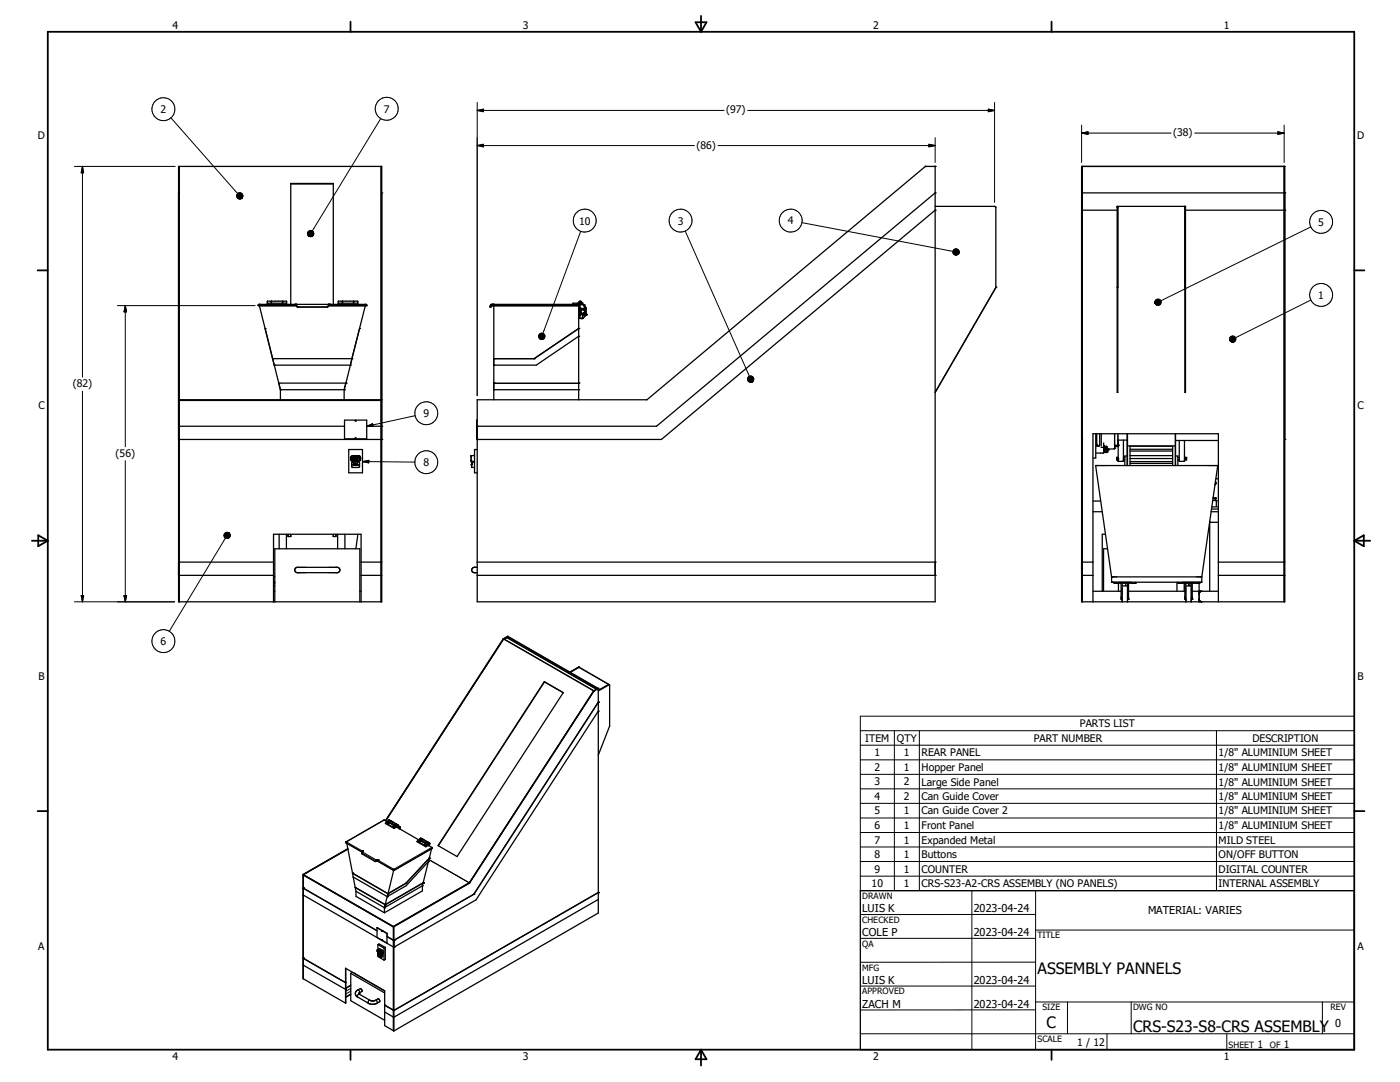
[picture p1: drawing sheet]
<svg xmlns="http://www.w3.org/2000/svg" width="279mm" height="216mm" viewBox="0 0 279 216" stroke-linecap="round" stroke-linejoin="round" font-family="sans-serif">
<g fill="none" stroke="#000" stroke-width=".25">
<path d="M35.6 38.5h.1M35.6 33.2h40.6v86.9h-40.6zM35.8 33.2v86.9M58 36.7h8.5M76.1 33.2v86.9M76.2 38.5h.1M184.7 33.2h.1M184.7 33.2h1.9M184.7 33.2l-55.6 46.5-33.9 .1v40.3h91.4v-86.9M186.5 33.2h.1M186.6 33.2h.1M186.6 38.5h.1"/>
<path d="M186.6 38.5l-55.6 46.6h-35.8M215.9 33.2h40.5v86.9h-40.5zM215.9 38.5h40.5M216 33.2v86.9M256.3 33.2h.1M256.3 33.2v86.9M256.4 38.5h.1M186.6 41.9h.1M186.6 41.9l-54.6 45.8h-36.8M186.6 41.2h11.9l.2 .2v16l-12.1 20.9M198.7 57.3h.1M215.9 41.9h7.1"/>
<path d="M236.5 41.2v37.1h.1v-37.1M236.6 41.2h-13.6v37.1h.1v-37.1M236.6 41.9h19.8M256.4 41.9h.1M35.6 79.7h.1M35.6 79.8h40.6M35.8 79.9h40.3M51.5 60.9l.2-.2h21.4l.1 .2M51.5 60.9h.1M51.7 60.9h-.1M51.7 60.9h.1M51.8 60.7h.1"/>
<path d="M51.8 60.7l-.1 .3h7.2v-.3M51.8 61l2.6 10.6M52.9 65.6h.1M52.9 65.6l1.5 6M53.4 60.5h3.8M54.2 60.1v.4M54.2 60.3h.1M54.4 71.6h.1M54.4 71.6h15.8M54.4 71.6l.3 1.3M54.7 72.9h.1M54.7 72.9h15.2"/>
<path d="M54.7 72.9l.9 3.5M55.6 76.4h13.4M55.6 76.4l.4 1.4M55.7 76.5h.1M55.7 76.5l.3 1.3M56 77.8h.1M56 77.8h12.7M56 77.8v2M56.4 60.3h.1M56.4 60.1v.4M57.2 60.1h-3.8v.6M57.2 60.1v.6"/>
<path d="M58 60.7v-24.1h8.5v24.1M58.9 60.7h.1M58.9 60.9h.1M58.9 60.9h.3M59.2 61.1l.2 .2h6l.1-.2M59.2 60.7v.4M59.2 61.1l.2 .1M65.5 61.1l-.2 .1M65.6 60.7h.1M65.6 60.9h.1M65.6 60.9h.2M65.6 61l-.1 .1"/>
<path d="M65.6 60.7l-.1 .4M65.8 60.7h.1M65.8 60.9h.1M65.8 60.7v.3h7.2v-.3M67.5 60.5h3.9M68.3 60.1h-.8v.6M68.3 60.1v.4M68.7 77.8h.1M68.7 77.8v2M69 76.5h.1M69 76.5l-.3 1.3M69 76.4h.1"/>
<path d="M69 76.4l-.3 1.4M69 76.4v.1M69.9 72.9h.1M69.9 72.9l-.9 3.5M70.2 71.6h.1M70.2 71.6l-.3 1.3M70.5 60.1h-2.1v.4M70.5 60.1v.4M70.6 60.1h.8M70.6 60.1v.4M71.4 60.1v.6M71.8 65.6h.1"/>
<path d="M72.9 61l-2.7 10.6M73 60.9h.1M73.1 60.9h.1M73.2 60.9h-.1M97.9 61.3h.1M98.2 60.9h.1M98.2 60.9h-.2l-.1 .4M98.3 60.9h.1M98.4 60.7l-.2 .2M98.4 60.9h.1M98.4 60.7h.1M98.4 60.7v.3h17v-.3"/>
<path d="M98.5 76.4h.1M98.5 77.8h.1M98.5 72.9h.1M98.5 71.6h.1M98.5 76.5h.1M98.5 61v18.8M98.5 77.8h17M98.5 76.5h17M98.5 71.6h8.1M106.6 71.6h.1M115.4 60.7h.1M115.4 60.9h.1"/>
<path d="M115.5 65.6h.1M115.5 76.4h.1M115.5 77.8h.1M115.5 67.1h.1M115.5 65.6l-8.9 6M115.5 67.1l-8.5 5.8h-8.5M115.5 60.5h-1.1l-.1 .2M115.5 60.7h-17.5l-.2 .5 .1 .1M115.7 60.4l.1 .1M115.7 60.3v.2M115.7 61.6h.1M115.7 61.3h.1"/>
<path d="M115.7 63h.1M115.7 62.5h.1M115.7 60.3v.1M115.7 60.8h.6l.5 .4M115.7 61.6h1.2M115.7 62.8h1.1M115.7 60.8v.2M115.7 61.8l-.2 .1M115.7 60.3h.2M115.7 60.3h.1M115.8 60.3h.1M115.8 60.3l.1 .1"/>
<path d="M115.9 60.3v.2l-.2-.1M115.9 62.1v.2M115.9 62.3v.1M115.9 61.9v.2M115.9 62.4l.2 .1M115.9 60.7v.1M116.1 61.8l-.2 .1M116.1 62.5l.1 .1M116.1 60.4h.1M116.1 63.5v.1M116.1 60.4l.5 .5M116.2 61.7h.2"/>
<path d="M116.2 61.7l-.1 .1M116.2 62.6h.2M116.3 63.6l-.6-.1v-2.8a.31 .31 0 0 0 .4-.2 .31 .31 0 0 0-.3-.4 .31 .31 0 0 0-.3 .3v19.4M116.3 63.5v.1M116.4 61.7l.3 .4M116.5 62.5l-.1 .1M116.6 60.9h.1M116.6 60.9v.1M116.6 62.4a.39 .39 0 0 0-.2-.6 .39 .39 0 0 0-.5 .4 .39 .39 0 0 0 .6 .3M116.6 61.2v.4M116.7 62.4l-.2 .1M116.7 61.2h.1"/>
<path d="M116.7 62.3v.1M116.7 62.1v.2M116.8 61.2l.2 .3M116.8 61.3v1.5M116.8 61.2v.3h.2M116.8 62.8l-.1 .2h-.4v.4l-.2 .1M116.8 62.8h.2M116.9 62.7h.1M116.9 62.5h.1M116.9 61.8h.1M116.9 61.5h.1M116.9 62.8h-.1"/>
<path d="M117 62.7h.1M117 62.8h.1M117 61.5v1.3M117 62.8l-.7 .7M35.6 85.1h.1M35.6 87.7h.1M35.6 85.1h33.2M35.6 87.7h40.6M68.8 83.8h4.4v3.8h-4.4zM69.6 89.7h2.7v4.6h-2.7zM70.2 91l1.4-.1a.61 .61 0 0 1 .4 .6 .61 .61 0 0 1-.4 .6h-1.3a.61 .61 0 0 1-.1-1.1zM70.2 91.1l1.4-.1 .2 .2v.6l-.2 .2h-1.3l-.2-.3z"/>
<path d="M70.2 92.3l1.4-.1 .2 .2v.7l-.2 .2h-1.2l-.2-.2zM70.2 91.2l1.4-.1 .2 .2v.4l-.2 .2h-1.2l-.2-.2zM70.4 91.6h.1M70.5 91.4h.1M70.5 91.5h.1M70.5 92.7h.1M70.5 92.8h.1M70.5 91.4l.1 .2M70.5 91.6h.1M70.6 92.7h.1M70.6 92.6h.1M70.6 91.4h-.1"/>
<path d="M70.6 91.5h.1M70.6 91.3v.1M70.6 91.6h-.1M70.6 91.4h.1M70.6 91.6h.1M70.6 92.8h.1M70.6 92.6l.1 .1M70.7 92.6v.1M70.7 92.8l-.1 .1M70.7 92.8h.1M70.7 92.6h.2M70.7 91.4v.2l.1-.2"/>
<path d="M70.8 92.9h.1M70.8 92.6v.3M70.8 91.3l-.2 .1M70.8 91.6h.1M70.8 91.3v.1M70.9 92.6l-.4 .1M70.9 84h.1M70.9 92.7l.1 .2M70.9 83.9l.1 .1zM70.9 92.6h.2v.3M70.9 91.4l.1 .1zM70.9 92.6v.1"/>
<path d="M71 91.3l-.2 .3M71 91.3l.1 .3M71 92.7v.1M71 87.4h-.1l.1 .1M71 87.5h.1M71 87.4v.1M71.1 92.8h.1M71.1 92.8l-.1 .1M71.1 92.6l-.1 .1M71.1 92.7h.1M71.1 91.5h.1M71.1 92.7v.1"/>
<path d="M71.2 91.5l.1 .1zM71.2 92.6l.2 .1-.2-.1v.3zM71.2 92.8h.1M71.2 91.4l-.1-.1v.3M71.2 91.4h-.1v.2h-.2M71.2 91.4l-.1 .1M71.2 91.4v.1M71.3 92.8h.1M71.3 91.3v.1M71.3 92.7h.1M71.4 92.7h-.1M71.4 91.4v.2"/>
<path d="M71.4 91.6h.1M71.5 91.3l-.2 .1M71.5 91.3v.1M73.2 85.1h3M76.2 87.7h.1M76.2 85.1h.1M94 92.1h.1M94 92.1h.7M94.1 92.6h.1M94.1 92.9h.1M94.1 92.8h.1M94.1 93.3h.6"/>
<path d="M94.7 92.2h-.6v1.1M94.7 90.9h-.7v1.1M95.2 85.1h.1M95.2 87.7h.1M95.2 89.7h-.5v4.6h.5M95.2 83.8h-.1v3.8h.1M215.9 87.7h.1M218.1 100h1.5M218.7 92.9h.1M218.7 92.9h24.3l-3.2 22.2M218.7 92.9l3.1 22.2M218.7 86.5v4.9h-.6"/>
<path d="M218.9 88.8h.1M218.9 86.5v2.3M218.9 88.8v.1M218.9 88.9h.1M218.9 88.9h.5M219.5 86.5v2.3l-.2 .2h-.6M219.7 89.3h.1M219.8 86.5v2.5M219.9 89.3h.1M220.3 88.4v1.9l-1.6 .1M220.3 88.9h.1v1.4h-.1M220.4 89.1h.1"/>
<path d="M220.4 90.1h.1M220.4 89.1h.4M220.6 90.2l.1 .1 .3-.1M220.8 89.5v.1h.3M220.8 89.1v.1M220.8 89.2h.1M220.8 90.1h.1M220.8 89.1v1.1M220.8 89.3h.1M220.8 89.6h.1M220.8 89.7h.1M220.8 89.7h.5h-.5"/>
<path d="M220.8 89.4v.1M220.8 89.7v.3M220.9 89.7v.2M220.9 89.9l.1 .3M221 89.9h.1M221 90.2h.1M221 90.2h-.6M221 89.7v.2h-.2M221.1 89.6h.1M221.1 89.6v.1M222.4 89.4h.1M222.4 86.5v3l-1.3 .1"/>
<path d="M222.5 88.9h.1M222.5 88.9v.2M222.5 88.9h.6M222.5 89.1h.1M222.5 89.1h.5M222.9 91.8h.1M222.9 91.3h.1M222.9 91.6h.1M222.9 91.3v.5M222.9 91.8h.3M222.9 91.3h.3M222.9 91.5l.2 .1"/>
<path d="M223 91.6h.1M223.1 91.5h.1M223 89.1h.1M223.1 91.6h.1M223.1 91.4v.2M223.1 89.1h.1M223.1 89.1h-.1M223.1 88.9h.1M223.1 88.9v.2M223.1 88.8h.1M223.1 86.5v2.4M223.1 87.8h1.8"/>
<path d="M223.2 87.8v4.3h1v-4.3M224.2 91.8h.3M224.2 91.3h.3M224.9 91h-.4v1.9M224.9 86.5v6.4M225 86.5v6.4M225 89h9.6M225.5 90.9h8.5M225.5 91.5h8.5M225.5 89.6h8.5M225.5 89h8.5M225.5 90h8.5"/>
<path d="M225.5 92.5h8.5M225.5 92.1h8.5M225.5 89v3.9M234 89v3.9M234.6 86.5v6.4M234.6 91h.5v1.9M234.6 87.9h8.6M235.1 91.8h.2M235.1 91.3h.2M235.3 87.9v4.2h1.1v-4.2M236.4 91.8h.3M236.4 91.3h.3"/>
<path d="M236.4 91.5l.1 .1M236.5 91.5h.1M236.5 91.6h.1M236.6 91.5h.1M236.6 91.6h.1M236.6 91.4l-.1 .1M236.6 91.5v.1M236.7 91.3h.1M236.7 91.8h.1M236.7 91.5h.1M236.7 91.3v.5M242 99.9h.7v1.1"/>
<path d="M242.1 99.4h.5v.5M242.3 99.4h.1M242.4 99.4h.1M242.5 99.4h.1M242.5 99.9h.1M242.6 96.1l.1 .3M242.6 95.5h.6M242.7 96.4l-.2 .3M242.7 96.4h.1M242.7 99.9h.1M256.4 87.7h.1M35.6 112.2h.1"/>
<path d="M35.6 114.8h.1M35.6 112.2h19M35.6 114.8h19M54.6 118h.2M54.6 115.1h.2M54.6 116.2h.2M54.6 116.4h.2M54.6 116.9h.2M55.7 106.6v2.9M57.2 106.6v2.9M57.5 106.6v.5h.5v-.5M59.3 114.3a.53 .53 0 0 1-.5-.6 .53 .53 0 0 1 .5-.5h8a.53 .53 0 0 1 .5 .5 .53 .53 0 0 1-.5 .6h-7.9"/>
<path d="M66.5 106.6v.4M66.5 107.1h.5M67 106.6v.4M67.4 106.6v2.9M68.8 106.6v2.9M71.4 106.6l-.4 2.9M71.8 118h.3M72.1 112.2h4.1M72.1 114.8h4.1M94.7 114.3h.5M95.2 112.2h91.4M95.2 114.8h91.4"/>
<path d="M95.2 113.2h-.5a.53 .53 0 0 0-.6 .5 .53 .53 0 0 0 .6 .6M186.6 114.8h.1M186.6 112.2h.1M215.9 112.2h.1M215.9 114.8h.1M215.9 112.2h2.2M215.9 114.8h2.2M218.1 118h5.6M218.1 102.1h1.9M220.6 106.6h-.6v11.4M221 109.5h-.8v8.5M221.8 115.1h.1"/>
<path d="M221.8 116.2h.1M221.8 115.1h18M221.8 115.1v1.1M222.3 116.2v.2h4.3M223.2 116.4v1.6M223.7 119.6h.1M223.7 119.6h.2M223.7 116.4v3.2M223.9 116.9h1.1M223.9 116.4v3.7M224.7 116.4v.5M225 116.4v3.7"/>
<path d="M225 119.6h.2M225.2 119.6h.1M225.2 118h11.3M225.2 116.4v3.2M226.6 116.4h.1M226.6 116.2v.2M234.9 116.2v1.8M235.1 116.2v.2h4.2M236.3 116.4v1.6M236.5 119.6h.1M236.5 116.4v3.2M236.5 119.6h.2"/>
<path d="M236.7 116.9h1M236.7 116.4v3.7M237.2 116.4v.5M237.5 116.4v.5M237.7 119.6h.2M237.7 116.4v3.7M237.9 119.6h.1M237.9 118h5.3M237.9 116.4v3.2M239.3 118h.1M239.3 116.4h.1M239.3 116.2v3.9"/>
<path d="M239.3 119.7l.4 .4M239.7 118l-.4 .4M239.8 115.1v1.1h-18M241.4 104.2h1.8M241.4 104v14M241.7 102.1h1.5M241.8 101.6h1.4M241.9 101.1h1.3M243.2 112.2h13.2M243.2 114.8h13.2M54.6 120.1v-13.5h17.5v13.5M54.8 120.1v-10.6h17v10.6"/>
<path d="M100.4 127.5l-23.5 36.3M100.4 127.5h.1M100.5 127.5l-23.5 36.3M100.5 127.5l18 10.4M101.3 127l18 10.4M101.3 127v.2M101.3 127.2h-.2l-.5 .3M101.3 127.2l17.8 10.3M101.4 127l18 10.4M101.4 127h-.1M101.4 127l-1 .5M101.4 127l-.9 .5"/>
<path d="M108.6 136l3.8 2.2-21.2 32.7-3.8-2.2zM108.6 136l-21.1 32.8M115.6 133.1l-1.8 1.1M115.6 133.1l-1.9 1M115.6 133.1l6 3.5M118.5 137.9h.1M118.5 137.9l-24.8 38.3M119.3 137.4h.1M119.4 137.4h.1M119.4 137.4h-.1M119.4 137.4l-.9 .5M119.4 137.4v44.8l-40.8 23.5"/>
<path d="M121.6 136.6l-2.2 1.3M121.6 136.6l-2.2 1.2M121.6 136.6v8.3M218.1 120.1v-33.6h25.1v33.6M239.3 120.1h.1M119.4 140.1h.1M119.4 141.9h.1M119.4 140.1l-24.8 38.3M119.4 141.9l-24.4 37.6-16.4 9.5M121.6 144.9l-2.2 5.8M121.6 144.9h.1M60.5 177.2h.1"/>
<path d="M60.5 178.6l18.1 10.4M60.5 174.5v20.8M60.5 174.5h.1M60.5 174.6l18 10.4M60.5 174.5l18 10.4M60.5 177.2l14.7 8.5M69 168.1l3.2 1.9M69 168v.1M69 168.1v.1M69 168h.1M69 168.1h.1M69.1 168l-.1 .1"/>
<path d="M69.2 168.3l1.2 5.9M69.4 169.4l-8.9 5.1M69.4 169.3l-8.9 5.2M70.4 174.2h.1M70.4 174.2l7 4.1M70.4 174.2l.1 .8M70.5 175l6.8 3.9M70.5 175l.4 2.1M70.9 177.1h.1M70.9 177.1l6 3.4M70.9 177.1l.1 .7M71 177.8v1.1l5.7 3.2"/>
<path d="M71 177.8l5.7 3.3M72.2 170h.1M72.2 170l.1 .4 2.7 1.5M72.3 170h.1M72.3 169.8h.1M72.3 169.9h.1M72.3 169.8v.2M72.3 169.8l-.1 .2M75.1 171.7l-.1 .2M75.1 171.8h.1M75.1 171.7h.1M75.3 171.6v.2l3.2 1.9"/>
<path d="M75.3 171.6l-.2 .1M75.4 171.6h.1M75.4 171.6h-.1M75.4 171.6h-.3l-.1 .3M76.9 164.2v.1M77.3 178.9h.1M77.3 178.9l-.4 1.6M77.3 164.2l.3 .1zM77.4 164.2h.1M77.4 163.9l1.8 1-.4-.2M77.4 164l1.7 .9M77.4 164l-.7-.4-7.7 4.4"/>
<path d="M77.4 163.9v.1M77.4 164.3h.1M77.4 178.3h.1M77.4 178.3l-.1 .6M77.5 164.2h.1M77.5 163.9l.3 .2M77.5 163.9h-.1M77.5 164.3h.1M77.5 164.2v.1M77.8 164v.1M77.8 164.1l1 .6M77.9 163.8h.1l-.4-.2-.1 .3"/>
<path d="M77.9 163.8l-.1 .2M77.9 163.9l-.1 .1M78 163.8l.4 .2M78 163.8l-.1 .1M78.4 164v.1M78.4 164h-.1l.7 .4M78.5 173.6v.1M78.5 173.6h.1M78.5 164.9h.1M78.5 164.9h.2M78.6 164.9h.1M78.6 173.5l-.1 .1"/>
<path d="M78.6 164.8h.1M78.6 173.5h.1M78.6 173.5l-1.2 4.8M78.6 173.5v.1M78.6 173.5l.1 .1M78.6 173.6h.1M78.6 173.6l.1 .1M78.7 164.9h.1M78.7 165.2v.1M78.7 165.2h.1M78.7 173.6v.1M78.7 164.8h-.2v.1h.3"/>
<path d="M78.7 164.8l.1 .1M78.8 164.6v.1M78.9 164.5l-.1 .1M79 164.4l-.2 .1M79 164.4l-.1 .1M79 164.4l.4 .2M79.1 164.9l-1.8-.9-.4 .2v.1l1.8 1M79.1 164.9l-.4 .3M79.1 165l4.6 2.6M79.2 165l-.5 .3M79.3 165.1h.1M79.3 164.8h.1"/>
<path d="M79.3 164.7v.1M79.3 164.9v.2M79.3 164.7h.1M79.3 164.9h.2M79.4 164.7l-.1 .1M79.4 164.8l.1 .1M79.4 164.6l-.2 .1v.3M79.4 164.6h.1M79.4 164.8h.1M79.4 164.6v.1M79.4 164.7l-.1 .2M79.5 164.9l.3 .2"/>
<path d="M79.5 164.9h.1M79.5 164.9l.1 .1M79.6 164.9l.2 .2M79.6 164.9v.1M79.6 165.3h.1M79.6 165l-.3 .2M79.6 164.9h.1M79.6 164.9l.2 .1M79.8 165.1v.3M79.8 165h.1M79.8 165v.4M79.8 165.2h.1"/>
<path d="M81 176.2h.1M81 176.2l-3.6 2.1M83.3 167.8v.2l1.7 1M83.3 167.8l.4-.2 1.7 1M83.7 167.8l.2 .1-.1 .1zM83.7 167.9h.1M83.7 167.6l1.7 1M83.7 167.6h.1M83.8 167.6l.3 .2M83.8 167.8v.1M83.8 167.8h.1M83.8 167.8l-.1 .1"/>
<path d="M83.9 167.9h.1M83.9 167.9h-.1M84.1 167.6v.2M84.1 167.8l1 .5M84.2 167.6l-.1 .1M84.2 167.5l-.1 .1M84.2 167.5l.5 .2M84.2 167.5v.1M84.3 176.8h.1M84.3 176.8v1l-7.6 4.3M84.3 176.8l-7.6 4.3M84.3 167.4l-.1 .1"/>
<path d="M84.3 167.4l.1 .1M84.4 167.5l-.4-.3-.2 .4M84.5 176.2h.1M84.5 176.2l-7.6 4.3M84.7 167.7h-.1l.8 .3M84.7 167.7h.1M84.8 168.5v.1M84.8 168.6h.1M84.8 168.5h.3M84.8 168.5h.1M84.9 168.5v.1M84.9 168.4l-.1 .1"/>
<path d="M84.9 168.6h.1M85 168.6h.1M85 168.5l-.1 .1M85 168.5h.1M85.1 168.5h.1M85.1 168.5l-.3 .1M85.1 168.3l.4 .3M85.2 168.1l-.1 .2M85.2 168.1h.1M85.3 168l-.1 .1M85.4 168h-.1M85.4 168l.3 .2"/>
<path d="M85.4 168.6l-.4 .4M85.5 168.7l.7 .4 .1 .2-7.6 4.4M85.5 171.9h.1M85.5 171.9l-4.4 4.8-3.8 2.2M85.5 171.9l-1.2 4.9M85.5 168.7l-.5 .3M85.6 168.6v.1M85.6 168.7v.1M85.7 171.2h.1M85.7 171.2l-4.7 5M85.7 171.2l-.2 .7M85.7 168.3l-.1 .2v-.2"/>
<path d="M85.7 168.3h-.1M85.7 168.2l-.2 .1v.4M85.7 168.2l-.1 .4M86.1 169.4l-.4 1.8M93.6 176.2h.1M93.6 176.2l-15.1 8.7M93.7 176.2l-15.1 8.7M94.6 178.4h.1M94.6 178.4l-16 9.2M119.4 178.1h.1M119.4 178.1l-40.9 23.5M119.4 179.5l-40.8 23.5-1.8-1.1"/>
<path d="M171.7 177.7h98.6v31.8h-98.6zM60.5 191.2h.1M60.5 192.5l8.5 4.9M60.5 191.2l8.5 4.9M60.5 195.3l8.5 4.9M69 197.4h.1M69 196.1h.1M69 193.2v7M70 196.6l-1 .5M70 198.4l-1 .6M70 194.2l6.8 3.9M70 194.2v5.5l6.8 3.9"/>
<path d="M70.4 194l-.4 .2M70.7 194.2h.1M71.6 198.3h.1M71.6 198.2h.1M71.7 198.2l.5-.4a.39 .39 0 0 0-.4-.5l-.4 .2a.75 .75 0 0 0-.5 .7 .75 .75 0 0 0 .5 .7l2.6 1.5 1.1-.1 .7-.5-.3-.5-.8 .4h-.7l-2.4-1.4M71.7 198.2h-.1M75 196.7h.1M75.2 185.1l2 1.2M75.2 185.1l2.1 1.1M75.2 185.1v2M75.3 189.5l.7 .3 .2 .3-.1 .3M75.3 189.5v.4"/>
<path d="M75.3 189.9l.1 .2M75.3 189.9l.8 .4M75.3 189.5l.5-.2 .5 .3 .2 .6-.4 .2M75.4 188.5v.9M75.4 190.1v.8l1.2 .7M75.4 190.1l.7 .3M75.4 188.5l1.2 .7M75.4 188.5l.2-.1 1.3 .6M75.5 190.1l-.1 .1M75.5 190.1h.1M75.5 189.5l-.1 .4 .7 .3M75.5 189.5l.6 .5v.2"/>
<path d="M75.5 189.5l-.2 .1v.3M75.5 189.8l.1 .1M75.5 189.9h.1M75.5 189.7h.1M75.5 189.7l.2 .2M75.5 189.8h.1M75.5 190.4h.1M75.6 189.8h.1M75.6 190.5h.1M75.6 189.9h.1M75.6 190.4h.1M75.6 189.8v.1"/>
<path d="M75.6 190.4v.1M75.6 190.4l.1 .1M75.7 189.8h.1M75.7 190.6h.1M75.7 189.8v.1M75.7 190h.1M75.7 190.5h.1M75.7 190.5v.1M75.7 189.9l.1 .1M75.8 189.9h.1M75.8 189.8h.1M75.8 190.6v-.1l.1 .1"/>
<path d="M75.8 189.9l-.1 .1M75.8 189.8v.2M75.8 189.8l-.1 .2M75.8 190.6h.1M75.8 190h.1M75.8 189.9v.1M75.8 190.5l.1 .2M75.9 189.9h.1M75.9 190v.1M75.9 190.5v.2M75.9 190h.1M75.9 190.7h.1"/>
<path d="M75.9 190.6h.1M75.9 190.1h.1M75.9 189.9l.1 .2M75.9 189.9l.1 .1M76 190.1h.1M76 190h.1M76 190v.1M76.1 190.3h.1M76.1 190.2v.1M76.2 185.7v.1M76.2 187.5h.1M76.2 185.7l.1 .1"/>
<path d="M76.3 185.8h.1M76.3 190.3l.1 .5-.3 .2-.7-.4M76.6 189.2v2.4M76.7 181.1h.1M76.7 181.1v1M76.8 197.7l-7.8-4.5v7M76.8 197.7v7l1.7 1M76.9 180.5h.1M76.9 180.5l-.2 .6M76.9 189v2.5l-.3 .1M76.9 189l-.3 .2M77.3 186.9l1.2 .7"/>
<path d="M77.3 186.2l-.1 2M77.3 188.2h-.1M77.3 186.2l-.1 .1M78.5 187.6h.1M78.5 184.9v20.8M78.5 184.9h.1M78.6 189h.1M78.6 187.6h.1M78.6 184.9v20.8M76.8 200.6h.1M76.8 200.6l1.7 1M78.5 201.6h.1"/>
<path d="M78.5 205.7h.1"/>
</g>
<g fill="none" stroke="#000" stroke-width=".2">
<path d="M14.9 33.2h20.1M16.5 33.2v42.1M16.5 33.2l.2 1.3h-.5zM34.1 23.5l13.3 15.1M76 23.7l-13.7 22.4M95.2 22h49.3M95.2 22l1.3-.2v.5zM95.2 29l1.3-.2v.5zM95.2 20.4v58.6M95.2 29h43.4M143.3 29h43.3M149.2 22h49.3"/>
<path d="M185.4 28.8l1.2 .2-1.2 .3zM186.6 27.5v4.9M197.2 21.8l1.3 .2-1.3 .3zM198.5 20.4v20M215.9 26.6h17.8M215.9 26.6l1.2-.3v.5zM215.9 25v7.4M238.4 26.6h17.9M255 26.3l1.3 .3-1.3 .2zM256.3 25v7.4M115.9 46.2l-7.6 20.3M136.7 46.1l12.9 29"/>
<path d="M160 44.4l30.2 5.8M261.6 59.9l-15 7.5M261.6 45.3l-29.9 14.7M16.5 78.1v42M23.4 61h27.5M25 61v28.1M25 61l.3 1.2h-.6zM25 91.9v28.2M72.3 92.1l10.5 .1M72.3 92.1l1.3-.2v.5zM73.2 85.1l1.2-.6 .1 .6zM82.8 82.9l-9.6 2.2"/>
<path d="M16.2 118.8h.5l-.2 1.3zM24.7 118.8h.6l-.3 1.3zM45 107.4l-11.2 18.6M14.9 120.1h19.9M100.6 127.5l17.9 10.3M101.1 127.2l17.9 10.4M115.5 133.1l6 3.5M171.7 142.9h98.6v34.8h-98.6zM171.7 145.8h98.6M171.7 148.7h98.6M171.7 151.6h98.6M171.7 154.5h98.6"/>
<path d="M171.7 157.4h98.6M178.5 145.8v31.9M183.5 145.8v31.9M242.8 145.8v31.9M69 168.1l3.3 1.9M72.2 170.2l2.8 1.6M72.3 170l2.8 1.7M75.2 171.6v.1M75.3 171.8l3.2 1.8M76.7 163.6l-7.6 4.4 3.2 1.9M76.9 164.3l1.8 1M77 164.2l1.7 1"/>
<path d="M77.4 164.2h.1M77.5 163.9l1.3 .7M77.5 164.2v.1M77.5 164.2h.1M78.5 164.9h.1M78.6 164.9h.1M78.6 164.8v.1M78.7 164.9h.1M78.8 164.6l.4 .2M79.5 164.9l-.2 .2M79.7 165.1l-.2 .1M79.8 165.1l-.3 .2"/>
<path d="M79.8 165h-.1M79.8 165.1h.1M83.3 167.9l1.7 1M83.3 167.8l1.7 1M83.7 167.9h.1M83.8 167.5l1.7 1M83.8 167.8v.1M83.9 167.9h.1M84.9 168.5h.1M84.9 168.5v.1M85 168.5v.1M85 168.6h.1"/>
<path d="M85.6 171.5l8.1 4.7M86.2 169.1l-7.6 4.4-3.2-1.9M86.3 169.2l-7.6 4.4M171.7 160.3h98.6M171.7 163.2h98.6M171.7 166.1h98.6M171.7 169h98.6M171.7 171.9h98.6M171.7 174.8h98.6M194 177.7v31.8M206.7 177.7v31.8M70 196.7l-1 .6"/>
<path d="M70 197.2l-1 .6M70 198.3l-1 .6M70 197.8l-1 .6M71.4 197.5a.39 .39 0 0 1 .3 .6M71.7 198.4l-.3 .2v.3M73.8 199.6a.39 .39 0 0 0-.3 .6M74.9 199.6a.39 .39 0 0 1 .3 .6M75.4 190.2h.1M75.4 190.2l.1 .5M75.4 189.7l-.1 .1M75.4 189.6h-.1M75.5 190.1h.1"/>
<path d="M75.5 189.6h.1M75.5 190.2h-.1M75.5 189.6v.4M75.5 190.2l.5 .2M75.5 190.1v.1M75.5 189.6l.5 .3M75.5 190l.5 .2M75.5 190h.1M75.5 190.7h.1M75.5 190.7l.5 .3M75.5 190.2h.1M75.5 189.8h.1"/>
<path d="M75.5 190.4h.1M75.6 189.8h.1M75.6 189.9h.1M75.6 190.4h.1M75.6 190.5h.1M75.6 190l-.1 .1M75.6 190.4v.1M75.8 190.5v.1M75.8 190.5h.1M75.8 189.3l-.3 .2M75.9 190.6h-.1M75.9 190h.1"/>
<path d="M75.9 190.6h.1M75.9 189.9h.1M75.9 190.7h.1M76 190.2h.1M76 191h.1M76 190.4h.1M76 190.4l.1 .1M76.1 190.5v.5zM76.1 190.2l-.1 .1M76.1 190v.2M76.1 190.2h.1M76.1 190.9h.1"/>
<path d="M76.1 190.6h.1M76.3 189.6l-.3 .2M76.4 190.5l-.3 .1M76.4 190.8l-.3 .1M76.5 190.1l-.3 .2M76.5 190l-.3 .1M171.7 187.2h35M171.7 196.8h35M206.7 182.5h-35M206.7 192h-35M206.7 199.9h63.6M206.7 185.6h63.6"/>
<path d="M213 199.9v6.4M225.8 199.9v6.4M263.9 199.9v6.4M171.7 206.3h98.6M206.7 201.5h-35M220.9 206.3v3.2M244.8 206.3v3.2"/>
<circle cx="32.6" cy="21.8" r="2.29"/>
<circle cx="77.2" cy="21.7" r="2.28"/>
<circle cx="116.7" cy="44" r="2.29"/>
<circle cx="135.8" cy="44" r="2.28"/>
<circle cx="157.8" cy="44" r="2.28"/>
<circle cx="263.7" cy="58.9" r="2.29"/>
<circle cx="263.7" cy="44.3" r="2.29"/>
<circle cx="85.1" cy="82.5" r="2.29"/>
<circle cx="85.1" cy="92.2" r="2.29"/>
<circle cx="32.6" cy="127.9" r="2.28"/>
</g>
<g fill="none" stroke="#000" stroke-width=".36">
<path d="M9.5 6.3h260.8v203.2h-260.8zM70 4.3v2M138.8 4.4h2.2l-1.1 1.9zM139.9 3.2v3.1M209.9 4.3v2M7.5 54h2M270.3 54h2M6.4 107.9h3.1M7.6 106.8l1.9 1.1-1.9 1.1zM270.3 107.9h3.1M270.3 107.9l1.9-1.1v2.2zM7.5 161.8h2"/>
<path d="M270.3 161.8h2M70 209.5v2M139.9 209.5v3.1M139.9 209.5l1.1 1.9h-2.2zM209.9 209.5v2"/>
</g>
<g fill="#000" stroke="#000" stroke-width=".2">
<path d="M16.5 33.2l.2 1.3h-.5zM48.4 39.3l-.1 .3zM48.5 39.2l-.2 .4zM48.5 39.1l-.2 .5zM48.5 38.9l-.2 .7zM48.4 38.8l-.1 .8zM48.3 38.7v.9zM48.2 38.6l.1 .1v.9zM48.1 38.5l.2 1.1zM48 38.5h.1l.2 1.1zM47.9 38.5h.1l.3 1.1zM47.7 38.5h.2l.4 1.1z"/>
<path d="M47.6 38.5h.1l.6 1.1zM47.5 38.6l.1-.1 .7 1.1zM47.4 38.7l.1-.1 .8 1zM47.4 38.7l.9 .9-1-.8zM47.3 38.8l1 .8-1.1-.7zM47.2 38.9l1.1 .7-1.1-.6zM47.2 39l1.1 .6-1.1-.5zM47.2 39.1l1.1 .5-1-.3zM47.3 39.3l1 .3zM47.3 39.4l1 .2-.9-.1zM47.4 39.5l.9 .1zM47.5 39.6h.8z"/>
<path d="M47.6 39.7l.7-.1zM47.7 39.7l.6-.1zM47.9 39.7l.4-.1zM48 39.7l.3-.1zM48.2 39.6h.1zM95.2 22l1.3-.2v.5zM95.2 29l1.3-.2v.5zM185.4 28.8l1.2 .2-1.2 .3zM197.2 21.8l1.3 .2-1.3 .3zM215.9 26.6l1.2-.3v.5zM255 26.3l1.3 .3-1.3 .2zM61.7 47.1l.2 .1z"/>
<path d="M61.7 47.1l.4 .1zM61.7 47.1l.5 .1zM61.7 47.1h.6zM61.7 47.1h.7zM61.7 47.1l.8-.1zM61.7 47.1l.9-.3-.1 .2zM61.7 47.1l.9-.4zM61.7 47.1l.9-.5v.1zM61.7 47.1l.9-.7v.2zM61.7 47.1l.9-.8v.1zM62.5 46.2l.1 .1-.9 .8zM62.4 46.1l.1 .1-.8 .9z"/>
<path d="M62.3 46.1h.1l-.7 1zM62.1 46l.2 .1-.6 1zM62 46h.1l-.4 1.1zM61.9 46h.1l-.3 1.1zM61.8 46.1l.1-.1-.2 1.1zM61.6 46.1h.2l-.1 1zM61.5 46.2l.1-.1 .1 1zM61.5 46.2l.2 .9zM61.5 46.3l.2 .8zM61.4 46.4l.3 .7zM61.4 46.6l.3 .5zM61.4 46.7l.3 .4z"/>
<path d="M61.4 46.8l.3 .3zM61.5 47l.2 .1zM61.6 47.1h.1zM191.4 50.1v.3zM191.3 50l.1 .4zM191.3 49.9l.1 .5zM191.2 49.8l.2 .6zM191.1 49.7l.3 .7zM190.9 49.7l.5 .7zM190.8 49.7l.6 .7zM190.7 49.7h.1l.6 .7zM190.5 49.7l.9 .7z"/>
<path d="M190.4 49.8l.1-.1 .9 .7zM190.3 49.9l.1-.1 1 .6zM190.3 49.9l1.1 .5-1.2-.4zM190.2 50l1.2 .4-1.2-.3zM190.2 50.1l1.2 .3-1.2-.2zM190.2 50.2l1.2 .2h-1.2zM190.2 50.4h1.2l-1.2 .1zM190.2 50.5l1.2-.1-1.2 .2zM190.2 50.6l1.2-.2-1.1 .3zM190.3 50.7l1.1-.3-1 .4zM190.4 50.8l1-.4-.8 .5zM190.6 50.9l.8-.5z"/>
<path d="M190.7 50.9l.7-.5zM190.8 50.9l.6-.5zM191.4 50.4l-.4 .5zM191.4 50.4l-.3 .4zM191.4 50.4l-.2 .4zM191.4 50.4l-.1 .2zM191.4 50.4v.1zM25 61l.3 1.2h-.6zM107.9 67.7h.3zM107.9 67.7h.4zM107.9 67.7l.5-.1zM107.9 67.7l.6-.1z"/>
<path d="M107.9 67.7l.7-.2zM107.9 67.7l.8-.3zM107.9 67.7l.8-.5v.2zM107.9 67.7l.8-.6v.1zM107.9 67.7l.8-.8zM108.7 66.8v.1l-.8 .8zM108.6 66.7l.1 .1-.8 .9zM108.5 66.6l.1 .1-.7 1zM108.4 66.5l.1 .1-.6 1.1zM108.3 66.5h.1l-.5 1.2zM108.1 66.5h.2l-.4 1.2zM108 66.5h.1l-.2 1.2z"/>
<path d="M107.9 66.5h.1l-.1 1.2zM107.8 66.6l.1-.1v1.2zM107.7 66.7l.1-.1 .1 1.1zM107.7 66.7l.2 1-.3-.9zM107.6 66.8l.3 .9zM107.5 66.9l.4 .8zM107.5 67.1l.4 .6zM107.5 67.2l.4 .5zM107.5 67.3l.4 .4zM107.6 67.4l.3 .3zM107.7 67.5l.2 .2zM107.8 67.6l.1 .1z"/>
<path d="M150.1 76.2l.2-.1zM150.1 76.2l.3-.3zM150.4 75.8l-.3 .4zM150.4 75.7l-.3 .5zM150.4 75.6l-.3 .6zM150.4 75.4l-.3 .8zM150.3 75.3l-.2 .9zM150.3 75.2l-.2 1zM150.1 75.1l.2 .1-.2 1zM150 75l.1 .1v1.1zM149.9 75h.1l.1 1.2zM149.7 75h.2l.2 1.2z"/>
<path d="M149.6 75h.1l.4 1.2zM149.5 75.1l.1-.1 .5 1.2zM149.4 75.2l.1-.1 .6 1.1zM149.4 75.2l.7 1-.8-.9zM149.3 75.3l.8 .9-.9-.8zM149.2 75.4l.9 .8-.9-.7zM149.2 75.5l.9 .7zM149.2 75.7l.9 .5-.9-.4zM149.2 75.8l.9 .4zM149.3 75.9l.8 .3zM149.3 76l.8 .2zM149.4 76.1l.7 .1z"/>
<path d="M149.5 76.2h.6zM149.7 76.2h.4zM149.8 76.3l.3-.1zM149.9 76.3l.2-.1zM230.6 60.6l.1 .2zM230.6 60.6l.2 .3zM230.6 60.6l.4 .3zM230.6 60.6l.5 .3zM230.6 60.6l.6 .3zM230.6 60.6l.7 .3zM230.6 60.6l.9 .2-.2 .1zM230.6 60.6l1 .1-.1 .1z"/>
<path d="M230.6 60.6h1.1l-.1 .1zM230.6 60.6l1.1-.1v.1zM230.6 60.6l1.1-.3v.2zM230.6 60.6l1.1-.4v.1zM230.6 60.6l1.1-.5v.1zM230.6 60.6l1-.6 .1 .1zM230.6 60.6l1-.7v.1zM230.6 60.6l.9-.8 .1 .1zM231.3 59.7l.2 .1-.9 .8zM231.2 59.7h.1l-.7 .9zM231.1 59.7h.1l-.6 .9zM230.9 59.7h.2l-.5 .9z"/>
<path d="M230.8 59.8l.1-.1-.3 .9zM230.7 59.8h.1l-.2 .8zM230.7 59.8l-.1 .8zM230.6 59.9v.7zM230.5 60l.1 .6zM230.5 60.2l.1 .4zM230.5 60.3l.1 .3zM230.5 60.4l.1 .2zM245.5 67.9l.1 .2zM245.5 67.9l.2 .3zM245.5 67.9l.4 .4zM245.5 67.9l.5 .4z"/>
<path d="M245.5 67.9l.7 .4zM245.5 67.9l.8 .3zM245.5 67.9l.9 .3zM245.5 67.9l1 .2zM245.5 67.9l1.1 .1-.1 .1zM245.5 67.9l1.1-.1v.2zM245.5 67.9l1.1-.2v.1zM245.5 67.9l1.1-.3v.1zM245.5 67.9l1.1-.4v.1zM245.5 67.9l1-.6 .1 .2zM245.5 67.9l1-.7v.1zM245.5 67.9l.9-.7h.1z"/>
<path d="M246.2 67.1l.2 .1-.9 .7zM246.1 67.1h.1l-.7 .8zM246 67.1h.1l-.6 .8zM245.8 67.1h.2l-.5 .8zM245.7 67.1h.1l-.3 .8zM245.6 67.2l.1-.1-.2 .8zM245.6 67.2l-.1 .7zM245.5 67.3v.6zM245.4 67.4l.1 .5zM245.4 67.6l.1 .3zM245.4 67.7l.1 .2zM245.4 67.8l.1 .1z"/>
<path d="M72.3 92.1l1.3-.2v.5zM73.2 85.1l1.2-.6 .1 .6zM16.2 118.8h.5l-.2 1.3zM24.7 118.8h.6l-.3 1.3zM45.4 106.2l.2 .1zM45.3 106.2l.3 .1zM45.1 106.2l.5 .1zM45 106.3h.6zM44.9 106.4l.7-.1zM44.8 106.5l.8-.2zM44.8 106.5l.8-.2-.9 .3zM44.7 106.6l.9-.3-.9 .5z"/>
<path d="M44.7 106.8l.9-.5-.9 .6zM44.7 106.9l.9-.6-.9 .7zM44.7 107l.9-.7-.8 .8zM44.8 107.1l.8-.8-.8 .9zM45.6 106.3l-.7 1-.1-.1zM45.6 106.3l-.6 1.1-.1-.1zM45.6 106.3l-.4 1.1h-.2zM45.6 106.3l-.3 1.2-.1-.1zM45.6 106.3l-.1 1.1-.2 .1zM45.6 106.3v1.1h-.1zM45.6 106.3v1.1zM45.6 106.3l.2 .9-.1 .1z"/>
<path d="M45.6 106.3l.2 .9zM45.6 106.3l.3 .8zM45.6 106.3l.3 .7zM45.6 106.3l.3 .6zM45.6 106.3l.3 .5zM45.6 106.3l.3 .3zM45.6 106.3l.2 .2zM45.6 106.3l.1 .1z"/>
</g>
<g font-size="3.1">
<text x="207" y="194.4">ASSEMBLY PANNELS</text>
<text x="208.9" y="205.2">C</text>
<text x="226.1" y="205.8">CRS-S23-S8-CRS ASSEMBLY</text>
</g>
<g font-size="2.2">
<text x="172.1" y="182.1">LUIS K</text>
<text x="194.4" y="182.1">2023-04-24</text>
<text x="229.1" y="182.5">MATERIAL: VARIES</text>
<text x="172.1" y="186.8">COLE P</text>
<text x="194.4" y="186.8">2023-04-24</text>
<text x="172.1" y="196.3">LUIS K</text>
<text x="194.4" y="196.3">2023-04-24</text>
<text x="172.1" y="201.1">ZACH M</text>
<text x="194.4" y="201.1">2023-04-24</text>
<text x="266.5" y="204.8">0</text>
</g>
<g font-size="2.1">
<text x="34.4" y="5.9">4</text>
<text x="104.4" y="5.9">3</text>
<text x="174.3" y="5.9">2</text>
<text x="244.3" y="5.9">1</text>
<text x="32" y="22.6">2</text>
<text x="76.6" y="22.5">7</text>
<text x="144.9" y="22.6">(97)</text>
<text x="7.6" y="27.8">D</text>
<text x="139" y="29.7">(86)</text>
<text x="234.1" y="27.1">(38)</text>
<text x="270.9" y="27.8">D</text>
<text x="115.6" y="44.8">10</text>
<text x="135.3" y="44.8">3</text>
<text x="157.2" y="44.8">4</text>
<text x="263.1" y="45">5</text>
<text x="263.1" y="59.6">1</text>
<text x="14.5" y="77.3">(82)</text>
<text x="7.7" y="81.7">C</text>
<text x="84.5" y="83.3">9</text>
<text x="270.9" y="81.7">C</text>
<text x="23.1" y="91.1">(56)</text>
<text x="84.5" y="93">8</text>
<text x="32" y="128.7">6</text>
<text x="7.7" y="135.6">B</text>
<text x="270.9" y="135.6">B</text>
<text x="172.7" y="148">ITEM</text>
<text x="179" y="148">QTY</text>
<text x="206.3" y="148">PART NUMBER</text>
<text x="215.5" y="145.1">PARTS LIST</text>
<text x="249.9" y="148">DESCRIPTION</text>
<text x="174.5" y="150.9">1</text>
<text x="174.5" y="153.8">2</text>
<text x="180.4" y="150.9">1</text>
<text x="180.4" y="153.8">1</text>
<text x="183.9" y="150.9">REAR PANEL</text>
<text x="183.9" y="153.8">Hopper Panel</text>
<text x="243.2" y="150.9">1/8&quot; ALUMINIUM SHEET</text>
<text x="243.2" y="153.8">1/8&quot; ALUMINIUM SHEET</text>
<text x="174.5" y="156.7">3</text>
<text x="174.5" y="159.6">4</text>
<text x="180.4" y="156.7">2</text>
<text x="180.4" y="159.6">2</text>
<text x="183.9" y="156.8">Large Side Panel</text>
<text x="183.9" y="159.6">Can Guide Cover</text>
<text x="243.2" y="156.8">1/8&quot; ALUMINIUM SHEET</text>
<text x="243.2" y="159.6">1/8&quot; ALUMINIUM SHEET</text>
<text x="174.5" y="162.5">5</text>
<text x="174.5" y="165.4">6</text>
<text x="180.4" y="162.5">1</text>
<text x="180.4" y="165.4">1</text>
<text x="183.9" y="162.5">Can Guide Cover 2</text>
<text x="183.9" y="165.4">Front Panel</text>
<text x="243.2" y="162.5">1/8&quot; ALUMINIUM SHEET</text>
<text x="243.2" y="165.4">1/8&quot; ALUMINIUM SHEET</text>
<text x="174.5" y="168.3">7</text>
<text x="174.5" y="171.2">8</text>
<text x="180.4" y="168.3">1</text>
<text x="180.4" y="171.2">1</text>
<text x="183.9" y="168.4">Expanded Metal</text>
<text x="183.9" y="171.2">Buttons</text>
<text x="243.2" y="168.3">MILD STEEL</text>
<text x="243.2" y="171.2">ON/OFF BUTTON</text>
<text x="173.9" y="177">10</text>
<text x="174.5" y="174.2">9</text>
<text x="180.4" y="174.1">1</text>
<text x="180.4" y="177">1</text>
<text x="183.9" y="174.2">COUNTER</text>
<text x="183.9" y="177">CRS-S23-A2-CRS ASSEMBLY (NO PANELS)</text>
<text x="243.2" y="174.2">DIGITAL COUNTER</text>
<text x="243.2" y="177">INTERNAL ASSEMBLY</text>
<text x="7.6" y="189.6">A</text>
<text x="270.9" y="189.6">A</text>
<text x="215" y="208.7">1 / 12</text>
<text x="251" y="209">1</text>
<text x="256.2" y="209">1</text>
<text x="34.4" y="211.5">4</text>
<text x="104.4" y="211.5">3</text>
<text x="174.3" y="211.5">2</text>
<text x="244.3" y="211.5">1</text>
</g>
<g font-size="1.7">
<text x="172" y="179.4">DRAWN</text>
<text x="172.1" y="184.2">CHECKED</text>
<text x="172.1" y="188.9">QA</text>
<text x="207.1" y="187.2">TITLE</text>
<text x="172.1" y="193.7">MFG</text>
<text x="172.1" y="198.4">APPROVED</text>
<text x="208.1" y="201.6">SIZE</text>
<text x="226.1" y="201.6">DWG NO</text>
<text x="265.5" y="201.6">REV</text>
<text x="207.1" y="207.9">SCALE</text>
<text x="245.2" y="209">SHEET</text>
<text x="253.5" y="209">OF</text>
</g>
</svg>
